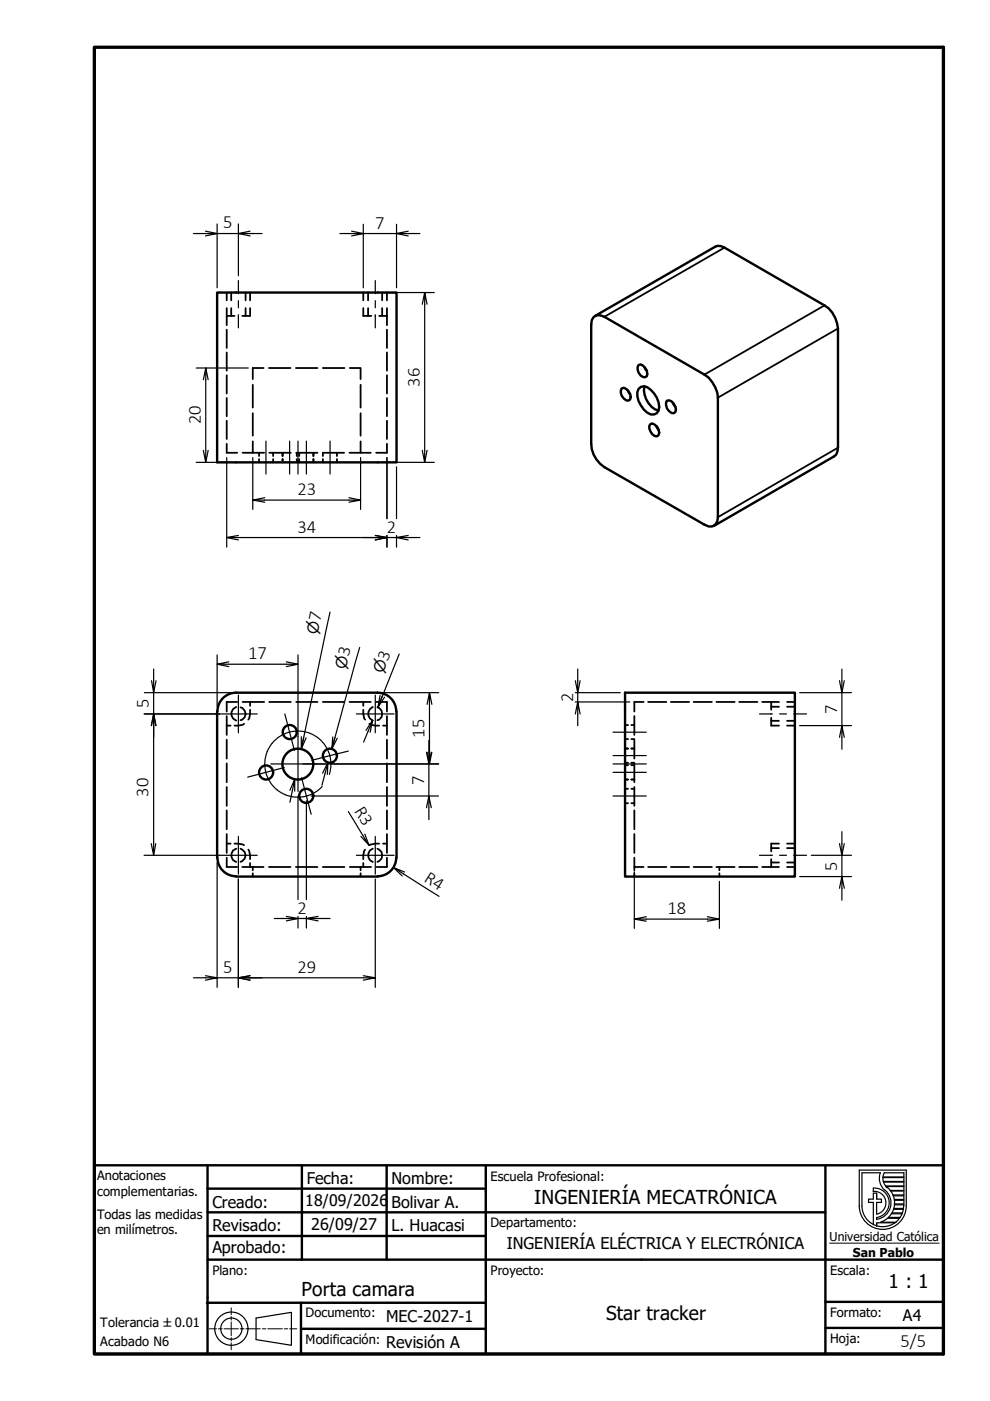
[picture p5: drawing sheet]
<svg xmlns="http://www.w3.org/2000/svg" width="210mm" height="297mm" viewBox="0 0 210 297" stroke-linecap="round" stroke-linejoin="round" font-family="sans-serif">
<!-- layer: Oculto (ISO) -->
<g fill="none" stroke="#000" stroke-width=".38">
<path d="M48.1 62v1.7M48.1 65.3v3.6M48.1 69.9v3.9M48.1 74.7v3.9M48.1 79.6v3.8M48.1 67h1.6M49 62v1.7M49 65.3v1.7M52.1 62v1.7M52.1 65.3v1.7M53 62v1.7M53 65.3v1.7h-1.6"/>
<path d="M55.9 78h-2.3v2.4M57 78h4.6M62.7 78h4.6M68.5 78h4.5M74.2 78h2.3v2.4M77 62v1.7M77 65.3v1.7h1.7M78 62v1.7M78 65.3v1.7M80.4 67h1.6M81 62v1.7M81 65.3v1.7"/>
<path d="M82 62v1.7M82 65.3v3.6M82 69.9v3.9M82 74.7v3.9M82 79.6v3.8M48.1 84.4v3.9M48.1 89.2v3.9M48.1 94.1v1.9h2.2M51.4 96h4.6M53.6 81.6v4.8M53.6 87.6v4.8M53.6 93.6v2.4"/>
<path d="M54.9 96v.7M54.9 97.3v.7M57.1 96h4.6M57.9 96v.7M57.9 97.3v.7M59.9 96v.7M59.9 97.3v.7M62.8 96h4.5M62.9 96v.7M62.9 97.3v.7M63.4 96v.7M63.4 97.3v.7"/>
<path d="M66.4 96v.7M66.4 97.3v.7M66.5 96v.7M66.5 97.3v.7M68.5 97.3v.7M71.4 96v.7M71.4 97.3v.7M73 96h-4.5v.7M74.1 96h4.5M76.5 81.6v4.8M76.5 87.6v4.8M76.5 93.6v2.4"/>
<path d="M82 84.4v3.9M82 89.2v3.9M82 94.1v1.9h-2.2M48.1 151.8v4M48.1 156.8v4M48.1 153.8h.8M50.1 149.9a1.49 1.49 0 0 0-1.1 1.4 1.49 1.49 0 0 0 1.1 1.5M50.3 148.8h-2.2v2.1M51 150a1.4 1.4 0 0 1 1.1 1.3 1.4 1.4 0 0 1-1.1 1.4M51.4 148.8h4.6M51.8 153.5l-1.3 .3h-.8M53 150.5v.9l-.4 1.2"/>
<path d="M53 148.8v.9M57.1 148.8h4.6M62.8 148.8h4.5M68.5 148.8h4.5M74.1 148.8h4.5M77 150.5v.9l.4 1.2M77 148.8v.9M78.3 153.5l1.3 .3h.8M79.1 149.9a1.52 1.52 0 0 0-1 1.4 1.52 1.52 0 0 0 1 1.5M79.8 148.8h2.2v2.1M80 150a1.43 1.43 0 0 1 1 1.3 1.43 1.43 0 0 1-1 1.4M81.2 153.8h.8"/>
<path d="M82 151.8v4M82 156.8v4M132.5 153.7h.7M132.5 156.7h.7M132.5 158.7h.7M133.9 153.7h.6M133.9 156.7h.6M133.9 158.7h.6M134.5 151.8v4M134.5 156.8v4M136.5 148.8h-2v2.1M137.4 148.8h3.9"/>
<path d="M142.2 148.8h3.9M147.1 148.8h3.8M151.9 148.8h3.9M156.7 148.8h3.9M161.6 148.8h3.6M163.5 152.2v1.6h1.7M163.5 148.8v1.7M163.5 152.8h1.7M163.5 149.8h1.7M166.9 148.8h1.6M166.9 153.8h1.6M166.9 152.8h1.6"/>
<path d="M166.9 149.8h1.6M48.1 161.8v4M48.1 166.9v4M48.1 171.8v4M48.1 176.8v4M48.1 178.9h.8M49.7 178.9h.8l1.3 .3M50.1 179.9a1.45 1.45 0 0 0-1.1 1.4 1.45 1.45 0 0 0 1.1 1.4M51 179.9a1.44 1.44 0 0 1 1.1 1.4 1.44 1.44 0 0 1-1.1 1.4M79.1 179.9a1.47 1.47 0 0 0-1 1.4 1.47 1.47 0 0 0 1 1.4M80 179.9a1.47 1.47 0 0 1 1 1.4 1.47 1.47 0 0 1-1 1.4M80.4 178.9h-.8l-1.3 .3"/>
<path d="M81.2 178.9h.8M82 161.8v4M82 166.9v4M82 171.8v4M82 176.8v4M132.5 162.2h.7M132.5 165.3h.7M132.5 161.7h.7M132.5 167.2h.7M132.5 170.3h.7M133.9 162.2h.6M133.9 165.3h.6"/>
<path d="M133.9 161.7h.6M133.9 167.2h.6M133.9 170.3h.6M134.5 161.8v4M134.5 166.9v4M134.5 171.8v4M134.5 176.8v4M163.5 179.8h1.7M165.2 178.9h-1.7v1.6M166.9 178.9h1.6M166.9 179.8h1.6M48.1 181.8v2h2.2"/>
<path d="M51.4 183.8h4.5M52.6 180.1l.4 1.2v.9M53 183v.8M53.6 183.8v.7M53.6 185.2v.7M57 183.8h4.6M62.7 183.8h4.6M68.5 183.8h4.5M74.2 183.8h4.5M76.5 183.8v.7M76.5 185.2v.7M77 183v.8"/>
<path d="M77.4 180.1l-.4 1.2v.9M82 181.8v2h-2.2M134.5 181.8v2.7M134.5 183.8h2M134.5 185.2v.7M137.4 183.8h3.9M142.2 183.8h3.9M147.1 183.8h3.8M151.9 183.8h3.9M152.5 183.8v.7M152.5 185.2v.7M156.7 183.8h3.9"/>
<path d="M161.6 183.8h3.6M163.5 182.2v1.6M163.5 182.9h1.7M166.9 183.8h1.6M166.9 182.9h1.6"/>
</g>
<!-- layer: Visible (ISO) -->
<g fill="none" stroke="#000" stroke-width=".51">
<path d="M46 62h38.1v36h-38.1zM125.9 67.2l.6-.3h.8l.8 .3 21.3 12.2a6.4 6.4 0 0 1 2.8 4.9v25.4a1.74 1.74 0 0 1-.9 1.7 1.74 1.74 0 0 1-1.9-.2l-21.3-12.2a6.2 6.2 0 0 1-2.8-4.9v-25.3l.2-.9zM126.2 67l25.4-14.7 .6-.2 1.4 .4 21.2 12.3a6.1 6.1 0 0 1 2.9 4.8v25.3l-.4 1.5-25.9 15.1M135.4 77.4l.4-.1a2.24 2.24 0 0 1 1.4 2.4l-.4 .3a1.83 1.83 0 0 1-1.4-2.6zM136.7 77.8l.5 .9M131.8 82.3l.5-.1a2.12 2.12 0 0 1 1.3 2.5l-.4 .2a1.83 1.83 0 0 1-1.4-2.6zM133.1 82.7l.5 .9M135.4 82.5l.5-.5 .6-.1a4.7 4.7 0 0 1 3.1 5.1 1.49 1.49 0 0 1-2.4 .5 4.5 4.5 0 0 1-1.8-5zM136.7 81.9a4.6 4.6 0 0 0 2.9 5.1M137.9 89.9l.4-.1a1.98 1.98 0 0 1 1.3 2.5l-.3 .2a1.9 1.9 0 0 1-1.6-2.2zM139.1 90.3l.5 .9M141.4 84.9h.5a2.12 2.12 0 0 1 1.3 2.5l-.4 .2a1.86 1.86 0 0 1-1.4-2.7z"/>
<path d="M142.7 85.4l.5 .9M46 150.9v30.9M50 146.9h30.1M50.1 146.9a4 4 0 0 0-4 3.9M80 146.9a4 4 0 0 1 4 3.9M84.1 150.9v30.9M132.5 146.9h36v39h-36zM46.1 181.8a4 4 0 0 0 4 4M50 185.9h30.1M84 181.8a4 4 0 0 1-4 4"/>
<circle cx="61.4" cy="155.2" r="1.49"/>
<circle cx="56.4" cy="163.8" r="1.49"/>
<circle cx="63.2" cy="162" r="3.3"/>
<circle cx="64.9" cy="168.7" r="1.49"/>
<circle cx="69.9" cy="160.2" r="1.49"/>
</g>
<!-- layer: Visible fina (ISO) -->
<path d="M153.6 52.5l-25.5 14.7M174.8 64.8l-25.4 14.6M177.7 69.6l-25.5 14.7M177.7 94.9l-25.5 14.8" fill="none" stroke="#000" stroke-width=".38"/>
<!-- layer: Borde (ISO) -->
<path d="M20 10h180v277.1h-180z" fill="none" stroke="#000" stroke-width=".7"/>
<g fill="none" stroke="#000" stroke-width=".51">
<path d="M20 247.1h180v40h-180zM44 252v15.1h20M44 247.1v4.9M44 257h20v10.1M44 252h20M64 252v5h111M64 252h39M64 247.1v4.9M82 252.1v15M82 247.1v4.9M103 247.1v40M175 247.1v40"/>
<path d="M43.9 276.2h59.1M44 267.1v20M44 262.1h59M63.8 276.2v10.9M64 267.1h136M175 276h25M63.8 281.7h39.2M175 281.5h25"/>
</g>
<g fill="none" stroke="#000" stroke-width=".25">
<path d="M54.3 279.4l7.5-1.2v7l-7.5-1.2z"/>
<circle cx="49.1" cy="281.7" r="3.5"/>
<circle cx="49.1" cy="281.7" r="2.25"/>
</g>
<g fill="none" stroke="#000" stroke-width=".21">
<path d="M49 277.3v1.5M49 279.1v.8M175.9 263.6h23.2M44.4 281.7h1.5M46.3 281.7h.8M47.5 281.7h3M49 280.3v2.9M49 283.6v.7M49 284.7v1.5M50.9 281.7h.9M52.1 281.7h3.1M55.6 281.7h.8"/>
<path d="M56.8 281.7h3.1M60.3 281.7h.7M61.4 281.7h1.5"/>
</g>
<!-- layer: 0 -->
<g fill="none" stroke="#000" stroke-width=".25">
<path d="M182.2 255.7v-7.6h10v7.6M182.2 255.7a5 5 0 0 0 5 5 5 5 0 0 0 5-5M182.8 255.7a4.4 4.4 0 0 0 2.4 3.9 4.4 4.4 0 0 0 4.6-.4M185.1 252.6a2.44 2.44 0 0 1 2.7 2.1 2.44 2.44 0 0 1-1.9 2.7M185.2 252.7v-.8a3.1 3.1 0 0 1 3.3 2.8 3.1 3.1 0 0 1-2.6 3.4M185.9 254.2v-1.2h-.7v1.2h-1.1v.7h1.1v4.7M185.9 253v1.2h1v.7h-1v2.5M185.9 258.2v.4M185.9 259.3v.7M186.6 248.7a3.4 3.4 0 0 0 1.5 4 3.5 3.5 0 0 1-2.2 5.8M186.7 248.7h-3.9v7M186.8 259.1h3.3"/>
<path d="M187.2 249.7h4.4v.8h-4.3l-.1-.8M187.3 250.6h4.3v.8h-3.8M187.3 250.7l.5 .8M187.5 248.7h4.1v.8h-4.4l.3-.8M187.9 251.6h3.7v.8h-2.9M188.1 251.8l.6 .6M189 257.4h2.3M189 257.3l-.7 .8h2.6M189.3 253.3l-.4-.8h2.7v.9h-2.3M189.4 253.5h2.2v.8h-2M189.4 253.5l.2 .8M189.6 254.5h2v.8h-2"/>
<path d="M189.6 255.4h2v.3M189.6 254.4l.1 .9M189.7 255.4l-.2 .8h2.1M189.8 259.3h-3.9M190.7 258.3l-.7 .8M190.8 258.3h-2.6l-1.4 .8M191.3 257.3l-.5 .8M191.5 256.4l-.2 .8M191.6 256.4h-2.1l-.4 .8h2.3M191.6 255.7l-.1 .5"/>
</g>
<path d="M187.9 251.6l.2 .2" fill="none" stroke="#000" stroke-width=".38"/>
<circle cx="64" cy="257" r=".25" fill="#000"/>
<!-- layer: Marca de centro (ISO) -->
<g fill="none" stroke="#000" stroke-width=".25">
<path d="M46.5 151.4h8M50.5 147.4v8M60.4 151.4l2 7.7M63.2 156.2v11.6M73.9 159.2l-7.8 2M75.6 151.4h8M79.6 147.4v8M50.5 177.3v8M57.4 162h11.6M60.3 162.7l-7.8 2.1M63.9 164.9l2.1 7.7M79.6 177.3v8"/>
<path d="M46.5 181.3h8M75.6 181.3h8"/>
</g>
<!-- layer: Eje (ISO) -->
<g fill="none" stroke="#000" stroke-width=".25">
<path d="M50.5 59.5v2.8M79.6 59.5v2.8M50.5 63.7v1.6M50.5 66.7v2.8M79.6 63.7v1.6M79.6 66.7v2.8M56.4 93.5v7M61.4 93.5v7M63.2 93.5v7M65 93.5v7M70 93.5v7M130 155.2h7"/>
<path d="M161 151.4h2.8M165.3 151.4h1.5M168.3 151.4h2.7M69.8 164.2a7 7 0 0 0-7.1-9.2 7 7 0 0 0-5.9 10 7 7 0 0 0 11.5 1.8M130 162h7M130 160.2h7M130 163.8h7M130 168.8h7M161 181.3h2.8M165.3 181.3h1.5M168.3 181.3h2.7"/>
</g>
<!-- layer: Cota (ISO) -->
<g fill="none" stroke="#000" stroke-width=".25">
<path d="M41 49.5h5l-2.4 .5M43.6 49l2.4 .5h4.5l2.5 .5M46 47.5v13.5M50.5 47.5v11M53 49l-2.5 .5h5.1M72.1 49.5h4.9l-2.5 .5M74.5 49l2.5 .5h7.1l2.5 .5M77 47.5v13.5M84.1 47.5v13.5M86.6 49l-2.5 .5h4.9M41.6 78h11M43.6 78l-.5 2.5"/>
<path d="M81 62h11.1M90 62l-.5 2.5M90.6 64.5l-.6-2.5v36l-.5-2.5M41.6 98h7.4M44.1 80.5l-.5-2.5v20l-.5-2.5M44.1 95.5l-.5 2.5M48.1 97v19M53.6 97v11M76.5 97v11M81 98h11.1M82 97v13M84.1 99v11"/>
<path d="M90.6 95.5l-.6 2.5M48.1 114l2.4 .5M50.5 113.5l-2.4 .5h33.9l-2.4 .5M53.6 106l2.5 .5M56.1 105.5l-2.5 .5h22.9l-2.5 .5M74 105.5l2.5 .5M79.6 113.5l2.4 .5h2.1l2.5 .5M82 113.5v2.5M84.1 113.5v2.5M86.6 113.5l-2.5 .5h4.9M46 138.9v10.9M63.2 138.9v17.3"/>
<path d="M70 129.8l-6.1 29 1-2.4M76.3 137.3l-5.9 21.5 1.1-2.3M84.6 138.7l-4.5 11.3 1.4-2.2M30.5 151.4h16M30.6 146.9h18.4M32.6 153.8v-2.4l.4 2.4M32.6 153.8v27.5l-.5-2.4M32.6 153.8v-2.4l.5 2.4M32.6 141.8v5.1l-.5-2.6M32.6 151.4l-.5 2.4M33.1 144.3l-.5 2.6v4.5M46 140.8l2.5 .5"/>
<path d="M48.5 140.3l-2.5 .5h17.2l-2.5 .5M60.7 140.3l2.5 .5M63.9 156.2v2.6l.5-2.5M70.5 156.3l-.1 2.5 .6-2.4M78.5 155.2l.5-2.5-1.9 4.6M79 152.7l-1.4 2.2M80.6 147.4l-.5 2.6 .9-2.4M81 146.9h12M90.9 157v5l-.5-2.5M91.1 146.9l-.5 2.4M91.4 159.5l-.5 2.5v6.8l-.5 2.4M91.6 149.3l-.5-2.4v15.1l-.5-2.5"/>
<path d="M91.6 159.5l-.5 2.5M122 146.9h9.5M122 148.8h11.5M122.5 141.8v5.1l-.5-2.6M123 151.4l-.5-2.6v5M123 144.3l-.5 2.6v1.9l-.5 2.6M169.5 146.9h11M169.5 153.8h11M178.5 141.8v5.1l-.5-2.6M179 156.3l-.5-2.5v5.1M179 144.3l-.5 2.6v6.9l-.5 2.5M33 178.9l-.4 2.4"/>
<path d="M62.5 167.8v-2.6l-1 4.9M62.5 165.2l-1 2.4M63.2 168.8v21.9M64.2 162h28.8M65 169.8v20.9M66 168.8h27M69.4 164.2l.1-2.5-1.2 4.8M69.5 161.7l-1.1 2.2M73.9 172.1l4.3 7.1-1.7-1.9M77.3 176.8l.9 2.4M91.4 171.2l-.5-2.4v5M178.5 176.3v5l-.5-2.4"/>
<path d="M179 178.9l-.5 2.4v4.6l-.5 2.4M30.5 181.3h16M46 182.9v26.4M50.5 186.4v22.9M58.2 194.7h5l-2.5 .5M60.7 194.3l2.5 .4h1.8l2.4 .5M63.2 194.3v2.5M65 194.3v2.5M67.4 194.3l-2.4 .4h5M79.6 186.4v22.9M83.4 183.9l1.9 1.8M85.8 184.9l-2.4-1 9.7 6.1"/>
<path d="M134.5 194.9l2.5 .4M134.5 184.8v12M137 194.4l-2.5 .5h18l-2.5 .4M150 194.4l2.5 .5M152.5 186.9v9.9M169.5 185.9h11M172 181.3h8.5M179 188.3l-.5-2.4v5M41 207.3h5l-2.4 .5M43.6 206.9l2.4 .4h4.5l2.5 .5M53 206.9l-2.5 .4h29.1l-2.6 .5M77 206.9l2.6 .4"/>
</g>
<g font-size="4.1">
<text x="113.3" y="255.3">INGENIERÍA MECATRÓNICA</text>
<text x="63.9" y="274.7">Porta camara</text>
<text x="188.4" y="273.2">1 : 1</text>
<text x="128.5" y="280">Star tracker</text>
</g>
<g font-size="3.9">
<text x="47.3" y="48.4">5</text>
<text x="79.6" y="48.5">7</text>
<text x="89" y="82" transform="rotate(-90 89 82)">36</text>
<text x="42.6" y="90" transform="rotate(-90 42.6 90)">20</text>
<text x="63.1" y="105">23</text>
<text x="63.1" y="113">34</text>
<text x="82" y="113">2</text>
<text x="67.9" y="131.9" transform="rotate(-78 67.9 131.9)">7</text>
<text x="52.6" y="139.8">17</text>
<text x="74" y="139.3" transform="rotate(-75 74 139.3)">3</text>
<text x="82.2" y="140.4" transform="rotate(-68 82.2 140.4)">3</text>
<text x="121.5" y="148.8" transform="rotate(-90 121.5 148.8)">2</text>
<text x="31.6" y="150.1" transform="rotate(-90 31.6 150.1)">5</text>
<text x="177.5" y="151.4" transform="rotate(-90 177.5 151.4)">7</text>
<text x="90" y="156.4" transform="rotate(-90 90 156.4)">15</text>
<text x="89.9" y="166.4" transform="rotate(-90 89.9 166.4)">7</text>
<text x="31.5" y="168.9" transform="rotate(-90 31.5 168.9)">30</text>
<text x="75" y="171.9" transform="rotate(58 75 171.9)">R3</text>
<text x="177.5" y="184.6" transform="rotate(-90 177.5 184.6)">5</text>
<text x="89.7" y="186.7" transform="rotate(32 89.7 186.7)">R4</text>
<text x="63.1" y="193.8">2</text>
<text x="141.5" y="193.8">18</text>
<text x="47.3" y="206.3">5</text>
<text x="63.1" y="206.3">29</text>
<text x="190.9" y="285.6">5/5</text>
</g>
<g font-size="3.4">
<text x="65" y="251">Fecha:</text>
<text x="83" y="251">Nombre:</text>
<text x="45" y="256">Creado:</text>
<text x="64.7" y="255.6">18/09/2026</text>
<text x="83" y="256">Bolivar A.</text>
<text x="45" y="261">Revisado:</text>
<text x="66" y="260.8">26/09/27</text>
<text x="83" y="261">L. Huacasi</text>
<text x="45" y="265.7">Aprobado:</text>
<text x="107.4" y="264.9">INGENIERÍA ELÉCTRICA Y ELECTRÓNICA</text>
<text x="81.9" y="280.2">MEC-2027-1</text>
<text x="191.5" y="280.1">A4</text>
<text x="81.9" y="285.9">Revisión A</text>
</g>
<g font-size="3.2">
<text x="67.3" y="134.6" transform="rotate(-78 67.3 134.6)">⌀</text>
<text x="73.3" y="142" transform="rotate(-75 73.3 142)">⌀</text>
<text x="81.2" y="143" transform="rotate(-68 81.2 143)">⌀</text>
</g>
<g font-size="2.7">
<text x="20.6" y="250.2">Anotaciones</text>
<text x="104" y="250.3">Escuela Profesional:</text>
<text x="20.6" y="253.5">complementarias.</text>
<text x="20.6" y="258.4">Todas las medidas</text>
<text x="20.6" y="261.7">en milímetros.</text>
<text x="104" y="260.2">Departamento:</text>
<text x="45" y="270.3">Plano:</text>
<text x="104" y="270.2">Proyecto:</text>
<text x="176" y="270.3">Escala:</text>
<text x="21.3" y="281.4">Tolerancia ±0.01</text>
<text x="64.8" y="279.2">Documento:</text>
<text x="176" y="279.2">Formato:</text>
<text x="21.3" y="285.5">Acabado N6</text>
<text x="64.8" y="285">Modificación:</text>
<text x="176" y="284.7">Hoja:</text>
</g>
<g font-size="2.6">
<text x="175.9" y="263.1">Universidad Católica</text>
<text x="180.8" y="266.4">San Pablo</text>
</g>
</svg>
